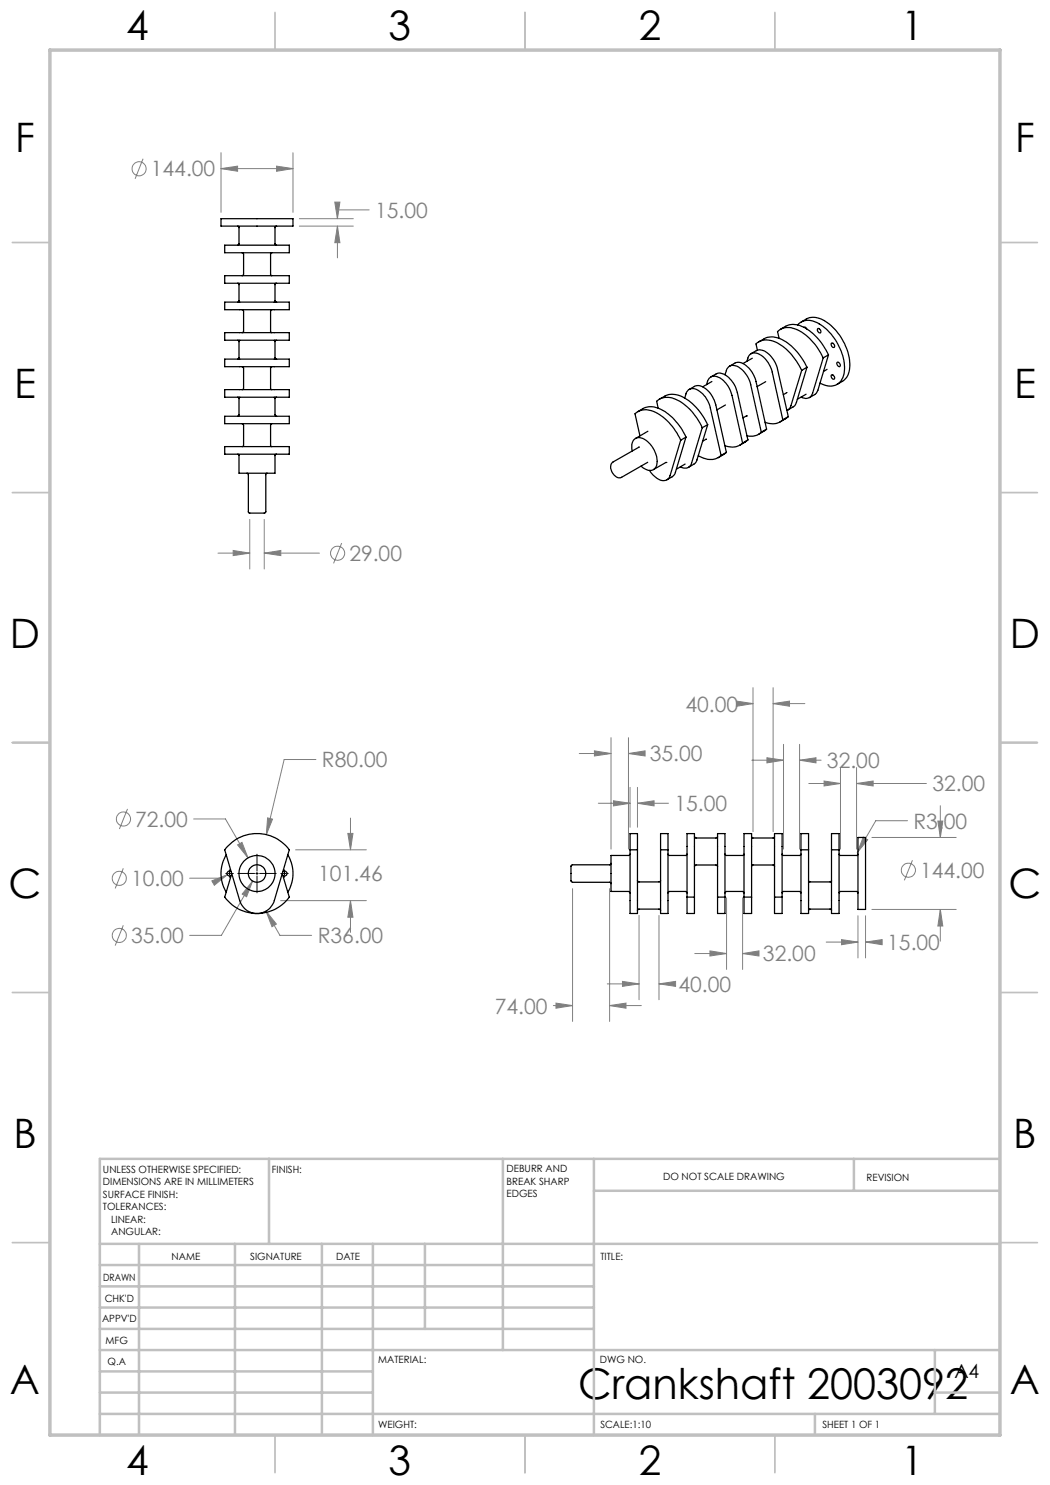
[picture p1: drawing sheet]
<svg xmlns="http://www.w3.org/2000/svg" width="210mm" height="297mm" viewBox="0 0 210 297" stroke-linecap="round" stroke-linejoin="round" font-family="sans-serif">
<g fill="none" stroke="#808080" stroke-width=".2">
<path d="M28.6 31.7l-1.6 4.1M44.2 33.7l3.3-.5v1.1zM44.2 30.5v12M44.2 33.7h14.4M44.2 33.7h.1M55.3 33.2l3.3 .5-3.3 .6zM58.6 30.5v12M59.9 45.2h10.8M59.9 43.7h10.8M67 40.4h1l-.5 3.3zM67.5 45.2l.5 3.3h-1zM67.5 45.2v6.4"/>
<path d="M73.8 42h-6.3v1.7M43.6 110.6h6.4M46.6 110.1l3.4 .5-3.4 .5zM50 103.9v9.9M52.8 110.6l3.4-.5v1zM52.8 103.9v9.9M52.8 110.6h11.1M68.3 108.6l-1.6 4.1M150.6 137.5v28.8M154.6 137.5v28.8M63.2 151.9h-6.4l-3.5 15M115.9 150.7h6.3"/>
<path d="M118.9 150.2l3.3 .5-3.3 .5zM122.2 147.5v22.3M125.7 150.7l3.3-.5v1zM125.7 147.5v22.3M125.7 150.7h3M126 157.5v7.9M127.5 157.5v7.9M147.3 140.2l3.3 .5-3.3 .5zM148.8 140.7h1.8M150.4 152h6.3M153.4 151.5l3.3 .5-3.3 .6zM154.6 140.7l3.3-.5v1z"/>
<path d="M154.6 140.7h6.4M156.7 148.9v20.9M159.9 152l3.3-.5v1.1zM159.9 148.9v20.9M159.9 152h4.3M161.7 156.7h6.4M164.8 156.2l3.3 .5-3.3 .5zM168.1 153.5v16.3M171.3 156.7l3.3-.5v1zM171.3 153.5v16.3M171.3 156.7h14M24.7 173.7l-1.7 4"/>
<path d="M25.5 161.8l-1.6 4M38.7 163.8h6.4l4.5 7.8M42.4 176.2l3.1-1.3-2.6 2.2zM45.5 174.9l-1.2 .7h-6.4M47.5 169l.9-.5 1.2 3.1zM50.5 176.2l-1.2 3.1-.9-.5zM50.5 176.2l-6.2 10.9h-6.4M53.5 163.6l1 .2-1.2 3.1zM59.1 170h14.2M69.6 166.7h1l-.5 3.3zM70.1 163.6v6.4M114.5 177.7v26.6"/>
<path d="M119.7 160.7h6.3M121.9 177.7v26.6M122.7 160.2l3.3 .5-3.3 .5zM127.5 160.7l3.3-.5v1zM127.5 160.7h6.2M145.3 179.6v14.3M148.5 179.6v14.3M172.6 167.4l.9 .6-2.1 2.5zM174.4 167.5h16.8M181.5 164.1h-6.3l-3.8 6.4M182.5 172l-1.6 4.1M187.6 164.2h1l-.5 3.3z"/>
<path d="M188.1 161.1v6.4M24.7 185.1l-1.7 4M53.2 182.2l2.1 2.6-.9 .5zM53.2 182.2l2.8 4.9h6.3M56.1 180.1h17.2M70.1 180.1l.5 3.3h-1zM70.1 180.1v6.4M121.5 196.8h6.3M124.5 196.3l3.3 .5-3.3 .5zM127.8 183.1v16.9M131.8 196.8l3.3-.5v1zM131.8 183.1v16.9"/>
<path d="M131.8 196.8h2.7M139 190.7h6.3M142 190.2l3.3 .5-3.3 .5zM148.5 190.7l3.3-.5v1zM148.5 190.7h2.9M165.2 188.4h6.4M168.3 187.9l3.3 .5-3.3 .5zM171.6 183.2v8.4M173.1 188.4l3.3-.5v1zM173.1 183.2v8.4M173.1 188.4h3.1M174.4 181.9h16.8"/>
<path d="M188.1 181.9l.5 3.3h-1zM188.1 181.9v6.3M110.7 201.1h3.8M111.2 200.6l3.3 .5-3.3 .5zM121.9 201.1l3.3-.5v1zM121.9 201.1h6.4"/>
<circle cx="27.8" cy="33.8" r="1.41"/>
<circle cx="67.5" cy="110.6" r="1.41"/>
<circle cx="23.8" cy="175.7" r="1.41"/>
<circle cx="24.7" cy="163.8" r="1.41"/>
<circle cx="181.7" cy="174" r="1.42"/>
<circle cx="23.9" cy="187.1" r="1.4"/>
</g>
<g fill="none" stroke="#000" stroke-width=".2">
<path d="M45.2 174.7h.2M45.6 174.7h.5M45.9 174v.2M45.9 174.4v.6M45.9 175.2v.3M46.4 174.7h.3M47.6 174.7h3.3M51.2 174.7h.4M51.4 170.8v3.4M51.4 174.4v.6M51.4 175.2v3.4M51.9 174.7h3.3"/>
<path d="M56.2 174.7h.2M56.7 174.7h.4M56.9 174v.2M56.9 174.4v.6M56.9 175.2v.3M57.4 174.7h.2"/>
</g>
<g fill="none" stroke="#c0c0c0" stroke-width=".35">
<path d="M55 2.5v7.5M105 2.5v7.5M155 2.5v7.5M2.5 48.5h7.5M200 48.5h7.5M2.5 98.5h7.5M200 98.5h7.5M2.5 148.5h7.5M200 148.5h7.5M2.5 198.5h7.5M200 198.5h7.5M2.5 248.5h7.5"/>
<path d="M200 248.5h7.5M55 287v7.5M105 287v7.5M155 287v7.5"/>
</g>
<g fill="none" stroke="#c0c0c0" stroke-width=".5">
<path d="M53.8 231.8v17M100.6 231.8v38.2M118.8 231.8v55.2M118.8 238.2h81.2M170.8 231.8v6.4M200 231.8h-180v55.2M20 248.8h180M20 257.3h98.8M20 253h98.8M27.8 248.8v38.2M47 248.8v38.2M64.4 248.8v38.2"/>
<path d="M74.6 248.8v38.2M85 248.8v17M20 265.8h98.8M20 261.5h98.8M20 278.5h54.6M20 274.3h54.6M20 270h180M187 278.5h13M187 270v12.8M20 282.8h180M163 282.8v4.2"/>
</g>
<path d="M10 10h190v277h-190z" fill="none" stroke="#c0c0c0" stroke-width=".7"/>
<path d="M53.5 163.6l-.2 3.3 1.2-3.1zM53.2 182.2l1.2 3.1 .9-.5zM69.6 166.7h1l-.5 3.3zM70.1 180.1l.5 3.3h-1zM47.5 169l2.1 2.6-1.2-3.1zM50.5 176.2l-2.1 2.6 .9 .5zM42.4 176.2l.5 .9 2.6-2.2zM67.5 45.2l.5 3.3h-1zM67 40.4h1l-.5 3.3zM55.3 33.2l3.3 .5-3.3 .6zM44.2 33.7l3.3-.5v1.1zM52.8 110.6l3.4-.5v1zM46.6 110.1l3.4 .5-3.4 .5zM111.2 200.6l3.3 .5-3.3 .5zM121.9 201.1l3.3-.5v1zM125.7 150.7l3.3-.5v1zM118.9 150.2l3.3 .5-3.3 .5zM124.5 196.3l3.3 .5-3.3 .5zM131.8 196.8l3.3-.5v1zM127.5 160.7l3.3-.5v1zM122.7 160.2l3.3 .5-3.3 .5zM172.6 167.4l-1.2 3.1 2.1-2.5zM142 190.2l3.3 .5-3.3 .5zM148.5 190.7l3.3-.5v1zM159.9 152l3.3-.5v1.1zM153.4 151.5l3.3 .5-3.3 .6zM168.3 187.9l3.3 .5-3.3 .5zM173.1 188.4l3.3-.5v1zM187.6 164.2h1l-.5 3.3zM188.1 181.9l.5 3.3h-1zM171.3 156.7l3.3-.5v1zM164.8 156.2l3.3 .5-3.3 .5zM154.6 140.7l3.3-.5v1zM147.3 140.2l3.3 .5-3.3 .5z" fill="#808080"/>
<g fill="none" stroke="#000" stroke-width=".25">
<path d="M44.2 43.7h14.4v1.5h-14.4zM44.9 49h13v1.5h-13zM44.9 55.1h13v1.6h-13zM47.5 45.2l.3 .3v3.3l-.3 .2M47.5 56.7l.3 .2v3.3l-.3 .2M48.4 50.5l.3 .3v4l-.3 .3M54.4 50.5l-.3 .2v4.3l.3 .1M55.3 45.2l-.3 .3v3.3l.3 .2M55.3 56.7l-.3 .2v3.3l.3 .2M44.9 60.4h13v1.5h-13zM44.9 66.5h13v1.5h-13zM44.9 71.8h13v1.5h-13z"/>
<path d="M44.9 77.9h13v1.5h-13zM47.5 68l.3 .3v3.3l-.3 .2M47.5 79.4l.3 .3v3.3l-.3 .3M48.4 61.9l.3 .3v4l-.3 .3M48.4 73.3l.3 .3v4l-.3 .3M54.4 61.9l-.3 .2v4.3l.3 .1M54.4 73.3l-.3 .2v4.2l.3 .2M55.3 68l-.3 .3v3.3l.3 .2M55.3 79.4l-.3 .3v3.3l.3 .3M131.9 79.8l1.1-.6a4.5 4.5 0 0 1 4.7 .9 12.8 12.8 0 0 1 3.8 4.8M136.9 79.6l.3-.8a1.55 1.55 0 0 1 2.7-.6 5.7 5.7 0 0 1 2.2 3.4l2.1 9.5M137.8 77.9l1.1-.6a2.41 2.41 0 0 1 2.8 .9 6 6 0 0 1 1.5 2.8l2.1 9.5"/>
<path d="M141.3 76.9l.2-.6a1.53 1.53 0 0 1 2.5-.7l.2 .1a5.7 5.7 0 0 1 2.2 3.4l2.1 9.5M142.2 75.4l1-.6a2.64 2.64 0 0 1 3 1.2 5.6 5.6 0 0 1 1.3 2.5l2.1 9.5M142.4 76.3l-1.9 1.1M145 75l.3-.9a1.49 1.49 0 0 1 2.4-.7 5.9 5.9 0 0 1 2.4 3.5l2.2 9.5M145.9 73.2l1.1-.6a2.41 2.41 0 0 1 2.8 1l.2 .2a6.1 6.1 0 0 1 1.2 2.5l2.1 9.5M149.4 72.3l.2-.7a1.47 1.47 0 0 1 2.4-.7 5.6 5.6 0 0 1 2.4 3.5l2.2 9.6M150.2 70.7l1.1-.6a2.61 2.61 0 0 1 3 1.3 5.6 5.6 0 0 1 1.2 2.4l2.2 9.5M150.5 71.6l-1.9 1.1M151.5 70.1l-.3-1.3a3.6 3.6 0 0 1 4.6 0 12 12 0 0 1 4.5 5.3M151.8 68.4l1-.6a4.4 4.4 0 0 1 4.8 .8 13.1 13.1 0 0 1 3.8 4.8M153.1 76.3l-1.7 1M155.8 67.7l-.3-1.4a3.7 3.7 0 0 1 4.6 0 12.4 12.4 0 0 1 4.5 5.3"/>
<path d="M156.1 65.9l1-.6a4.4 4.4 0 0 1 4.8 .8 12.7 12.7 0 0 1 3.8 4.9M157.3 78.5l-.6 .4M157.3 78.5h.1M159.5 65a3.1 3.1 0 0 1 4.3-.2 10.9 10.9 0 0 1 5 9.7 2.94 2.94 0 0 1-4.6 2.2l-.2-.1M160.2 64.4l1.1-.6a4 4 0 0 1 4.3 .8 10.8 10.8 0 0 1 4.3 9.3 3.1 3.1 0 0 1-1.4 2.4l-1.1 .6M160.3 74.1l-2.2 7.2-.7 .8M160.8 65.5h.3l.3 .3M161.2 78.8l-1.7 1.1M161.4 73.4l-2.2 7.3-.4 .6-1.2 .7M161.4 73.4l-1.1 .7M163.5 65.7h.2a.52 .52 0 0 1 .4 .3 .52 .52 0 0 1-.1 .6 .66 .66 0 0 1-.5-.9zM164.6 71.6l-2.1 7a1.45 1.45 0 0 1-2.3 .8"/>
<path d="M165.4 73.9l-.7 .4M165.7 71l-2.1 7-.5 .8-1.2 .7M165.7 71l-1.1 .6M166.3 68.6a.52 .52 0 0 1 .5 .3 .52 .52 0 0 1-.1 .6 .66 .66 0 0 1-.4-.9zM166.3 75a.52 .52 0 0 1 .5 .3 .52 .52 0 0 1-.1 .5 .66 .66 0 0 1-.4-.8zM167.4 72.5a.47 .47 0 0 1 .6 .2 .47 .47 0 0 1-.1 .6l-.5-.3zM44.9 83.3h13v1.4h-13zM44.9 89.3h13v1.5h-13zM47.5 90.8l.3 .3v3.5h7.2v-3.5l.3-.3M48.4 84.7l.3 .4v3.9l-.3 .3M49.4 94.6l.3 .3v7.5l.1 .2h3.2l.2-.2v-7.6l.2-.2M54.4 84.7l-.3 .2v4.2l.3 .2"/>
<path d="M122.6 92.4a1.82 1.82 0 0 0 .4 2.8 1.07 1.07 0 0 0 1.3 .3l5.2-3M126.4 90.2a2.14 2.14 0 0 1 1-2.6 3.9 3.9 0 0 1 3.6 2.8 2.83 2.83 0 0 1-.3 3.5 2.18 2.18 0 0 1-2.5-.7M127.6 82.3l1-.6a4.4 4.4 0 0 1 4.8 .9 12.2 12.2 0 0 1 3.8 4.8M127.8 89.4l-5.2 3M128 87.2l-1-4.4a3.7 3.7 0 0 1 4.6-.1 12.2 12.2 0 0 1 4.5 5.3M129.6 86.3l-2.5 1.4M131.6 81.6l-.3-1.3a3.7 3.7 0 0 1 4.6-.1 11.7 11.7 0 0 1 4.5 5.3M133.2 92.5h.1M133.2 92.5l-2.5 1.4M136.1 88l-2.1 7.1a1.59 1.59 0 0 1-2.7 .5l-.7-.6-.7-.9M137 92.8l-1.7 1M137.2 87.4l-2.2 7.3-.6 .7-1 .6"/>
<path d="M137.2 87.4l-1.1 .6M140.4 85.5l-2.1 7.1a1.43 1.43 0 0 1-2.2 .8M141.3 87.8l-.8 .5M141.5 84.9l-2.2 7.3-.4 .5-1.2 .8M141.5 84.9l-1.1 .6M144.2 91.1a3.7 3.7 0 0 1-4.5 .1M145.1 81l-1.7 1M145.3 90.5l-1.6 1M145.3 90.5l-1.1 .6M148.5 88.6a3.3 3.3 0 0 1-3.5 .5M149.3 83.2h.1M149.3 83.2l-.7 .4"/>
<path d="M149.6 88l-1.6 1M149.6 88l-1.1 .6M152.3 86.4a3.1 3.1 0 0 1-2.9 .8M153.3 85.8l-1.6 1.1M153.3 85.8l-1 .6M156.6 84a3.2 3.2 0 0 1-3.6 .5M157.7 83.3l-1.7 1.1M157.7 83.3l-1.1 .7M45.2 171a7.3 7.3 0 0 0 0 7.4M45.3 169.5a8.1 8.1 0 0 1 12.6 .5l-3 10.1a3.6 3.6 0 0 1-3.5 2.6 3.6 3.6 0 0 1-3.5-2.6l-3-10.1zM46.2 174.3a.5 .5 0 0 0-.7 .1 .5 .5 0 0 0 0 .7 .5 .5 0 0 0 .7 0M46.4 174.7l-1.5 4.7a8 8 0 0 0 13 0l-1.5-4.7"/>
<path d="M56.6 174.3a.5 .5 0 0 1 .7 .1 .5 .5 0 0 1 0 .7 .5 .5 0 0 1-.7 0M57.6 171a7.3 7.3 0 0 1 0 7.4M122.2 172.6l-.2 .4h-7.7a4.6 4.6 0 0 0-.1 2.4v.8l.2 .3h7.6l.2 .2M126 170.8l-.2 .3h-3.6v7.2h3.5l.3 .3M126 170v-3.3h1.5v3.3M126 170v12.7h1.5v-12.7M126 170h1.5M127.5 176.1l.2 .3h4.2l.2-.3M132.1 170v-3.3h1.5v3.3M132.1 170v12.7h1.5v-12.7M132.1 170h1.5M133.6 178.6l.3-.3h3.2l.3 .3"/>
<path d="M133.6 170.8l.2 .3h3.4l.2-.3M137.4 179.4v3.3h1.5v-3.3M137.4 179.4v-12.7h1.5v12.7M137.4 179.4h1.5M138.9 167.3l.2 .3h4.2l.2-.3M138.9 173.3l.2-.3h4.2l.2 .3M143.5 179.4v3.3h1.5v-3.3M143.5 179.4v-12.7h1.5v12.7M143.5 179.4h1.5M145 178.6l.3-.3h3.2l.3 .3M145 170.8l.2 .3h3.4l.2-.3M148.8 179.4v3.3h1.5v-3.3"/>
<path d="M148.8 179.4v-12.7h1.5v12.7M148.8 179.4h1.5M150.3 167.3l.2 .3h4.2l.2-.3M150.3 173.3l.2-.3h4.2l.2 .3M154.9 179.4v3.3h1.5v-3.3M154.9 179.4v-12.7h1.5v12.7M154.9 179.4h1.5M156.4 178.6l.3-.3h3.2l.3 .3M156.4 170.8l.2 .3h3.4l.2-.3M160.2 170v-3.3h1.5v3.3M160.2 170v12.7h1.5v-12.7M160.2 170h1.5"/>
<path d="M161.7 176.1l.2 .3h4.2l.2-.3M166.3 170v-3.3h1.5v3.3M166.3 170v12.7h1.5v-12.7M166.3 170h1.5M167.8 170.8l.2 .3h3.4l.2-.3M167.8 178.6l.3-.3h3.2l.3 .3M171.6 167.5h1.5v14.4h-1.5zM127.5 182.1l.2-.3h4.2l.2 .3M161.7 182.1l.2-.3h4.2l.2 .3"/>
<circle cx="51.4" cy="174.7" r="3.6"/>
<circle cx="51.4" cy="174.7" r="1.74"/>
</g>
<text font-size="8.5" x="115.6" y="279.7">Crankshaft 2003092</text>
<g font-size="8.1">
<text x="25.2" y="8">4</text>
<text x="77.7" y="8">3</text>
<text x="127.7" y="8">2</text>
<text x="180.2" y="8">1</text>
<text x="3" y="30.4">F</text>
<text x="203" y="30.4">F</text>
<text x="2.8" y="79.6">E</text>
<text x="202.8" y="79.6">E</text>
<text x="2" y="129.6">D</text>
<text x="202" y="129.6">D</text>
<text x="1.7" y="179.6">C</text>
<text x="201.7" y="179.6">C</text>
<text x="2.7" y="229.6">B</text>
<text x="202.7" y="229.6">B</text>
<text x="2" y="278.9">A</text>
<text x="202" y="278.9">A</text>
<text x="25.2" y="295">4</text>
<text x="77.7" y="295">3</text>
<text x="127.7" y="295">2</text>
<text x="180.2" y="295">1</text>
</g>
<g font-size="4.2" fill="#808080">
<text x="30.2" y="35.3">144.00</text>
<text x="75" y="43.6">15.00</text>
<text x="69.9" y="112.2">29.00</text>
<text x="137.1" y="142.3">40.00</text>
<text x="64.4" y="153.5">R80.00</text>
<text x="129.9" y="152.3">35.00</text>
<text x="165.4" y="153.6">32.00</text>
<text x="186.5" y="158.3">32.00</text>
<text x="27" y="165.3">72.00</text>
<text x="134.9" y="162.2">15.00</text>
<text x="182.7" y="165.7">R3.00</text>
<text x="26.2" y="177.2">10.00</text>
<text x="63.7" y="176.1">101.46</text>
<text x="184" y="175.6">144.00</text>
<text x="26.2" y="188.6">35.00</text>
<text x="63.5" y="188.6">R36.00</text>
<text x="177.4" y="190">15.00</text>
<text x="152.6" y="192.3">32.00</text>
<text x="98.9" y="202.7">74.00</text>
<text x="135.7" y="198.4">40.00</text>
</g>
<text font-size="3.9" x="190.9" y="275.5">A4</text>
<g font-size="2">
<text x="20.6" y="234.6">UNLESS OTHERWISE SPECIFIED:</text>
<text x="20.6" y="237.1">DIMENSIONS ARE IN MILLIMETERS</text>
<text x="20.6" y="239.6">SURFACE FINISH:</text>
<text x="54.4" y="234.6">FINISH:</text>
<text x="101.3" y="234.5">DEBURR AND</text>
<text x="101.3" y="237">BREAK SHARP</text>
<text x="101.3" y="239.5">EDGES</text>
<text x="132.6" y="236">DO NOT SCALE DRAWING</text>
<text x="173.3" y="236.2">REVISION</text>
<text x="20.6" y="242.1">TOLERANCES:</text>
<text x="22.2" y="244.6">LINEAR:</text>
<text x="22.2" y="247.1">ANGULAR:</text>
<text x="34.3" y="252">NAME</text>
<text x="50" y="251.9">SIGNATURE</text>
<text x="67.2" y="251.9">DATE</text>
<text x="120.1" y="251.9">TITLE:</text>
<text x="20.6" y="256.1">DRAWN</text>
<text x="20.9" y="260.3">CHK'D</text>
<text x="20.4" y="264.4">APPV'D</text>
<text x="21.1" y="268.8">MFG</text>
<text x="21.5" y="273">Q.A</text>
<text x="75.6" y="272.5">MATERIAL:</text>
<text x="120" y="272.5">DWG NO.</text>
<text x="75.6" y="285.5">WEIGHT:</text>
<text x="120.1" y="285.6">SCALE:1:10</text>
<text x="164.5" y="285.6">SHEET 1 OF 1</text>
</g>
</svg>
